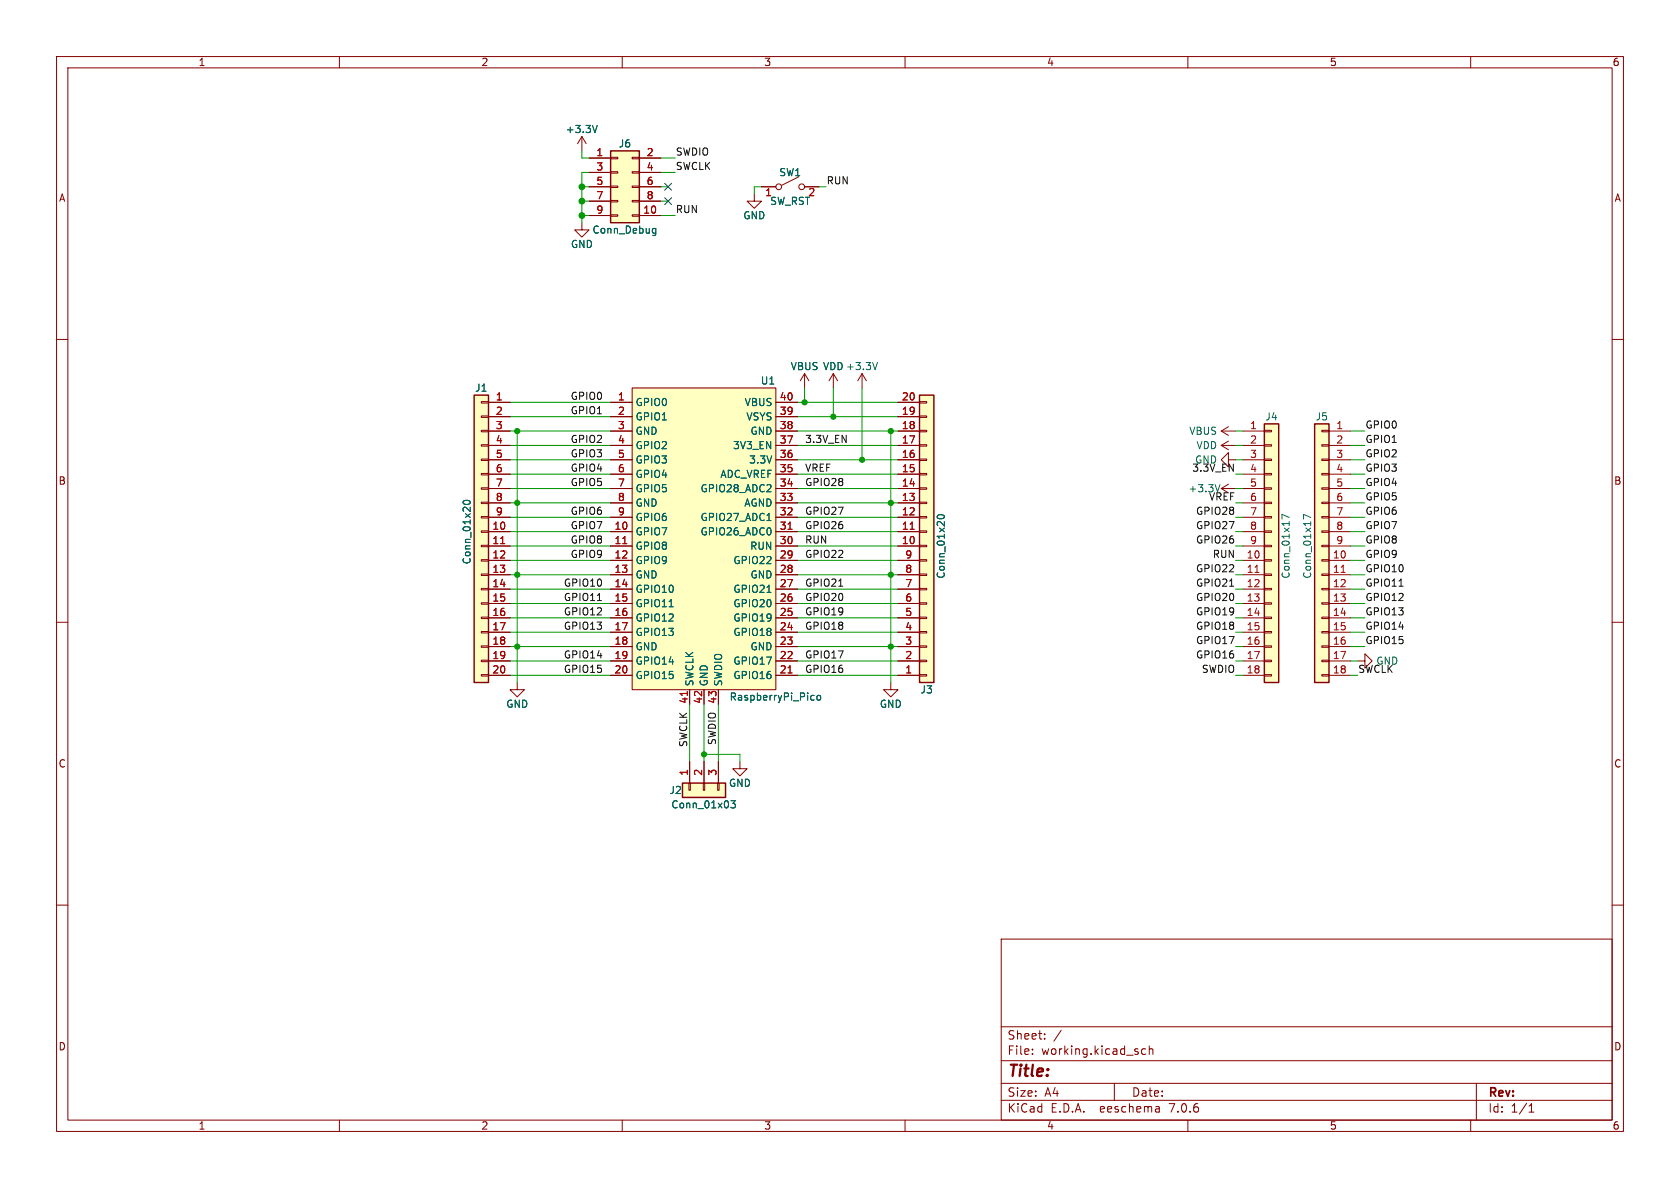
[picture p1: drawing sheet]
<svg xmlns="http://www.w3.org/2000/svg" width="297mm" height="210mm" viewBox="0 0 297 210" stroke-linecap="round" stroke-linejoin="round" font-family="sans-serif">
<g fill="none" stroke="#840000" stroke-width=".18">
<path d="M10 10h277v190h-277zM12 12h273v186h-273zM60 10v2M110 10v2M160 10v2M210 10v2M260 10v2M102.9 39.4v1.2h1.2l-1.2 1.3-1.3-1.3h1.3M102.9 24.1l-.8 1.3M102.9 24.1v2.6M102.9 24.1l.7 1.3M104.1 27.9h3.8"/>
<path d="M104.1 38.1h3.8M104.1 30.5h3.8M104.1 33h3.8M104.1 35.6h3.8M107.9 38h1.3v.2h-1.3zM107.9 35.4h1.3v.3h-1.3zM107.9 32.9h1.3v.2h-1.3zM107.9 30.4h1.3v.2h-1.3zM107.9 27.8h1.3v.3h-1.3zM111.8 38h1.2v.2h-1.2zM111.8 35.4h1.2v.3h-1.2zM111.8 32.9h1.2v.2h-1.2z"/>
<path d="M111.8 30.4h1.2v.2h-1.2zM111.8 27.8h1.2v.3h-1.2zM113 27.9h3.8M113 38.1h3.8M113 30.5h3.8M113 33h3.8M113 35.6h3.8M133.3 34.3v1.3h1.3l-1.3 1.2-1.2-1.2h1.2M134.6 33h2.6M141.2 31.2l-3 1.6M142.2 33h2.6M10 60h2"/>
<path d="M285 60h2M85.1 78.6h1.3v.3h-1.3zM85.1 76.1h1.3v.2h-1.3zM85.1 73.5h1.3v.3h-1.3zM85.1 71h1.3v.2h-1.3zM86.4 71.1h3.8M86.4 73.7h3.8M86.4 76.2h3.8M86.4 78.7h3.8M107.9 71.1h3.9M107.9 73.7h3.9M107.9 76.2h3.9"/>
<path d="M107.9 78.7h3.9M111.8 68.6h25.4v53.3h-25.4zM137.2 71.1h3.8M137.2 73.7h3.8M137.2 76.2h3.8M137.2 78.7h3.8M142.2 66l-.7 1.3M142.2 66v2.6M142.2 66l.8 1.3M147.3 66l-.7 1.3M147.3 66v2.6M147.3 66l.8 1.3"/>
<path d="M152.4 66l-.8 1.3M152.4 66v2.6M152.4 66l.8 1.3M158.7 71.1h3.9M158.7 73.7h3.9M158.7 76.2h3.9M158.7 78.7h3.9M162.6 71h1.2v.2h-1.2zM162.6 73.5h1.2v.3h-1.2zM162.6 76.1h1.2v.2h-1.2zM162.6 78.6h1.2v.3h-1.2zM215.9 76.2h2.5"/>
<path d="M215.9 78.7h2.5M215.9 76.2l1.3 .8M215.9 78.7l1.3 .8M217.2 75.4l-1.3 .8M217.2 78l-1.3 .7M219.7 76.2h3.8M219.7 78.7h3.8M223.5 78.6h1.3v.3h-1.3zM223.5 76.1h1.3v.2h-1.3zM233.7 78.6h1.2v.3h-1.2zM233.7 76.1h1.2v.2h-1.2zM234.9 76.2h3.9"/>
<path d="M234.9 78.7h3.9M85.1 98.9h1.3v.3h-1.3zM85.1 96.4h1.3v.2h-1.3zM85.1 93.9h1.3v.2h-1.3zM85.1 91.3h1.3v.3h-1.3zM85.1 88.8h1.3v.2h-1.3zM85.1 86.2h1.3v.3h-1.3zM85.1 83.7h1.3v.2h-1.3zM85.1 81.2h1.3v.2h-1.3zM86.4 94h3.8M86.4 96.5h3.8M86.4 99.1h3.8"/>
<path d="M86.4 91.4h3.8M86.4 88.9h3.8M86.4 86.4h3.8M86.4 83.8h3.8M86.4 81.3h3.8M107.9 94h3.9M107.9 96.5h3.9M107.9 99.1h3.9M107.9 91.4h3.9M107.9 88.9h3.9M107.9 86.4h3.9M107.9 83.8h3.9"/>
<path d="M107.9 81.3h3.9M137.2 94h3.8M137.2 96.5h3.8M137.2 99.1h3.8M137.2 91.4h3.8M137.2 88.9h3.8M137.2 86.4h3.8M137.2 83.8h3.8M137.2 81.3h3.8M158.7 94h3.9M158.7 96.5h3.9M158.7 99.1h3.9"/>
<path d="M158.7 91.4h3.9M158.7 88.9h3.9M158.7 86.4h3.9M158.7 83.8h3.9M158.7 81.3h3.9M162.6 81.2h1.2v.2h-1.2zM162.6 83.7h1.2v.2h-1.2zM162.6 86.2h1.2v.3h-1.2zM162.6 88.8h1.2v.2h-1.2zM162.6 91.3h1.2v.3h-1.2zM162.6 93.9h1.2v.2h-1.2zM162.6 96.4h1.2v.2h-1.2z"/>
<path d="M162.6 98.9h1.2v.3h-1.2zM215.9 86.4h2.5M215.9 86.4l1.3 .7M217.2 81.3v-1.3l-1.3 1.3 1.3 1.3v-1.3h1.2M217.2 85.6l-1.3 .8M219.7 94h3.8M219.7 96.5h3.8M219.7 99.1h3.8M219.7 91.4h3.8M219.7 88.9h3.8M219.7 86.4h3.8M219.7 83.8h3.8"/>
<path d="M219.7 81.3h3.8M223.5 98.9h1.3v.3h-1.3zM223.5 96.4h1.3v.2h-1.3zM223.5 93.9h1.3v.2h-1.3zM223.5 91.3h1.3v.3h-1.3zM223.5 88.8h1.3v.2h-1.3zM223.5 86.2h1.3v.3h-1.3zM223.5 83.7h1.3v.2h-1.3zM223.5 81.2h1.3v.2h-1.3zM233.7 98.9h1.2v.3h-1.2zM233.7 96.4h1.2v.2h-1.2zM233.7 93.9h1.2v.2h-1.2z"/>
<path d="M233.7 91.3h1.2v.3h-1.2zM233.7 88.8h1.2v.2h-1.2zM233.7 86.2h1.2v.3h-1.2zM233.7 83.7h1.2v.2h-1.2zM233.7 81.2h1.2v.2h-1.2zM234.9 94h3.9M234.9 96.5h3.9M234.9 99.1h3.9M234.9 91.4h3.9M234.9 88.9h3.9M234.9 86.4h3.9M234.9 83.8h3.9"/>
<path d="M234.9 81.3h3.9M10 110h2M85.1 119.3h1.3v.2h-1.3zM85.1 116.7h1.3v.3h-1.3zM85.1 114.2h1.3v.2h-1.3zM85.1 111.6h1.3v.3h-1.3zM85.1 109.1h1.3v.2h-1.3zM85.1 106.6h1.3v.2h-1.3zM85.1 104h1.3v.3h-1.3zM85.1 101.5h1.3v.2h-1.3zM86.4 101.6h3.8M86.4 104.1h3.8"/>
<path d="M86.4 106.7h3.8M86.4 109.2h3.8M86.4 111.8h3.8M86.4 114.3h3.8M86.4 116.8h3.8M86.4 119.4h3.8M107.9 101.6h3.9M107.9 104.1h3.9M107.9 106.7h3.9M107.9 109.2h3.9M107.9 111.8h3.9M107.9 114.3h3.9"/>
<path d="M107.9 116.8h3.9M107.9 119.4h3.9M137.2 101.6h3.8M137.2 104.1h3.8M137.2 106.7h3.8M137.2 109.2h3.8M137.2 111.8h3.8M137.2 114.3h3.8M137.2 116.8h3.8M137.2 119.4h3.8M158.7 101.6h3.9M158.7 104.1h3.9"/>
<path d="M158.7 106.7h3.9M158.7 109.2h3.9M158.7 111.8h3.9M158.7 114.3h3.9M158.7 116.8h3.9M158.7 119.4h3.9M162.6 101.5h1.2v.2h-1.2zM162.6 104h1.2v.3h-1.2zM162.6 106.6h1.2v.2h-1.2zM162.6 109.1h1.2v.2h-1.2zM162.6 111.6h1.2v.3h-1.2zM162.6 114.2h1.2v.2h-1.2z"/>
<path d="M162.6 116.7h1.2v.3h-1.2zM162.6 119.3h1.2v.2h-1.2zM219.7 101.6h3.8M219.7 104.1h3.8M219.7 106.7h3.8M219.7 109.2h3.8M219.7 111.8h3.8M219.7 114.3h3.8M219.7 116.8h3.8M219.7 119.4h3.8M223.5 119.3h1.3v.2h-1.3zM223.5 116.7h1.3v.3h-1.3z"/>
<path d="M223.5 114.2h1.3v.2h-1.3zM223.5 111.6h1.3v.3h-1.3zM223.5 109.1h1.3v.2h-1.3zM223.5 106.6h1.3v.2h-1.3zM223.5 104h1.3v.3h-1.3zM223.5 101.5h1.3v.2h-1.3zM233.7 119.3h1.2v.2h-1.2zM233.7 116.7h1.2v.3h-1.2zM233.7 114.2h1.2v.2h-1.2zM233.7 111.6h1.2v.3h-1.2zM233.7 109.1h1.2v.2h-1.2zM233.7 106.6h1.2v.2h-1.2z"/>
<path d="M233.7 104h1.2v.3h-1.2zM233.7 101.5h1.2v.2h-1.2zM234.9 101.6h3.9M234.9 104.1h3.9M234.9 106.7h3.9M234.9 109.2h3.9M234.9 111.8h3.9M234.9 114.3h3.9M234.9 116.8h3.9M234.9 119.4h3.9M240 116.8h1.3v-1.2l1.3 1.2-1.3 1.3v-1.3M285 110h2"/>
<path d="M91.4 120.7v1.2h1.3l-1.3 1.3-1.2-1.3h1.2M121.8 138.4h.2v1.3h-.2zM121.9 121.9v2.6M121.9 134.6v3.8M124.3 138.4h.3v1.3h-.3zM124.5 121.9v2.6M124.5 134.6v3.8M126.9 138.4h.2v1.3h-.2zM127 121.9v2.6M127 134.6v3.8M130.8 134.6v1.3h1.3l-1.3 1.3-1.3-1.3h1.3M157.5 120.7v1.2h1.2l-1.2 1.3-1.3-1.3h1.3"/>
<path d="M10 160h2M285 160h2M177 166h108v32h-108zM60 198v2M110 198v2M160 198v2M177 194.5h108M177 191.5h108M177 187.5h108M177 181.5h108M182.5 186.3v.1M182.5 185.5v.1"/>
<path d="M184.7 183.6v.1M184.7 182.8v.1M187.6 182.1l-1.3 2M197 191.5v3M202.5 185.5l-.4-.1-.3 .3v.4l.2 .2h.5M203.2 185.5l.2-.1 .3 .1 .1 .9M203.2 184.9v1.5M204.9 195.7l.1 .9M205 196.5l-.2 .1M205 196h-.2M210 198v2M260 198v2"/>
<path d="M261 191.5v6.5M270.3 196.6h.9M270.3 195.5l.4-.4v1.5"/>
<circle cx="137.7" cy="33" r=".51"/>
<circle cx="141.7" cy="33" r=".51"/>
</g>
<g fill="#ffffc2" stroke="#ffffc2" stroke-width=".18">
<path d="M111.8 68.6h25.4v53.3h-25.4z"/>
<path d="M162.6 69.9h2.5v50.8h-2.5z"/>
<path d="M120.6 138.4h7.7v2.6h-7.7z"/>
<path d="M83.8 69.9h2.6v50.8h-2.6z"/>
<path d="M223.5 74.9h2.6v45.8h-2.6z"/>
<path d="M232.4 74.9h2.5v45.8h-2.5z"/>
<path d="M107.9 26.7h5.1v12.7h-5.1z"/>
</g>
<path d="M88.5 96.1h.7M110.1 96.1h.7M139.3 93.6h.7M160.9 93.6h.7M139.3 119h.7M221.9 101.2h.7M237.1 101.2h.7M121.5 122.2v.7" fill="none" stroke="#a90000" stroke-width=".18"/>
<g fill="none" stroke="#006464" stroke-width=".18">
<path d="M105.6 22.2l-.4 1.2M115.6 40.4h.3M115.9 40.4v1l-.1 .2h-.3M115.9 41.2h-.3M155.1 64.1l-.4 1.2M81.9 88.6a.75 .75 0 0 1 1.2 .3 .72 .72 0 0 1-1.2-.2zM135.6 92h.7M165.7 91.2a.75 .75 0 0 1 1.2 .2 .72 .72 0 0 1-1.2-.1zM215.7 85.7l-.5 1.2M227.9 91.5l-1.3-.6v.9M231.7 91.5l-1.3-.6v.9M118.3 107.3h.7"/>
<path d="M135.6 104.7h.7M143.6 122.9l.3 .1M143.9 123.7l-.3 .1M144.5 123l.2-.1 .3 .1 .1 .5-.1 .2-.3 .1-.2-.2zM129.2 141.5h.8l-.4 .5 .3 .2v.5l-.1 .1-.6-.1"/>
</g>
<path d="M107.9 26.7h5.1v12.7h-5.1zM83.8 69.9h2.6v50.8h-2.6zM162.6 69.9h2.5v50.8h-2.5zM223.5 74.9h2.6v45.8h-2.6zM232.4 74.9h2.5v45.8h-2.5zM120.6 138.4h7.7v2.6h-7.7z" fill="none" stroke="#840000" stroke-width=".25"/>
<path d="M105.6 106.2h.7M148.3 103.6h.7M217.4 103.6h.7M247.3 103.6h.8" fill="none" stroke="#0f0f0f" stroke-width=".18"/>
<g fill="none" stroke="#009600" stroke-width=".18">
<path d="M102.9 26.7v1.2h1.2M102.9 33h1.2M102.9 38.1h1.2M102.9 35.6h1.2M104.1 30.5h-1.2v8.9M116.8 33h1.3M116.8 30.5h2.6M116.8 38.1h2.6M116.8 27.9h2.6M116.8 35.6h1.3M134.6 33h-1.3v1.3M144.8 33h1.2"/>
<path d="M90.2 76.2h17.7M90.2 71.1h17.7M90.2 73.7h17.7M90.2 78.7h17.7M91.4 76.2v44.5M141 76.2h17.7M141 71.1h17.7M141 73.7h17.7M141 78.7h17.7M142.2 68.6v2.5M147.3 68.6v5.1M152.4 68.6v12.7"/>
<path d="M157.5 76.2v44.5M218.4 76.2h1.3M218.4 78.7h1.3M238.8 76.2h2.5M238.8 78.7h2.5M90.2 88.9h17.7M90.2 96.5h17.7M90.2 91.4h17.7M90.2 81.3h17.7M90.2 99.1h17.7M90.2 94h17.7M90.2 86.4h17.7"/>
<path d="M90.2 83.8h17.7M141 88.9h17.7M141 96.5h17.7M141 91.4h17.7M141 81.3h17.7M141 99.1h17.7M141 94h17.7M141 86.4h17.7M141 83.8h17.7M218.4 88.9h1.3M218.4 96.5h1.3M218.4 91.4h1.3"/>
<path d="M218.4 81.3h1.3M218.4 99.1h1.3M218.4 94h1.3M218.4 86.4h1.3M218.4 83.8h1.3M238.8 88.9h2.5M238.8 96.5h2.5M238.8 91.4h2.5M238.8 81.3h2.5M238.8 99.1h2.5M238.8 94h2.5M238.8 86.4h2.5"/>
<path d="M238.8 83.8h2.5M90.2 114.3h17.7M90.2 109.2h17.7M90.2 116.8h17.7M90.2 106.7h17.7M90.2 111.8h17.7M90.2 101.6h17.7M90.2 104.1h17.7M90.2 119.4h17.7M141 114.3h17.7M141 109.2h17.7M141 116.8h17.7"/>
<path d="M141 106.7h17.7M141 111.8h17.7M141 101.6h17.7M141 104.1h17.7M141 119.4h17.7M218.4 114.3h1.3M218.4 109.2h1.3M218.4 116.8h1.3M218.4 106.7h1.3M218.4 111.8h1.3M218.4 101.6h1.3M218.4 104.1h1.3"/>
<path d="M218.4 119.4h1.3M238.8 114.3h2.5M238.8 109.2h2.5M238.8 116.8h1.2M238.8 106.7h2.5M238.8 111.8h2.5M238.8 101.6h2.5M238.8 104.1h2.5M238.8 119.4h1.2M121.9 124.5v10.1M124.5 124.5v10.1M124.5 133.4h6.3v1.2"/>
<path d="M127 124.5v10.1"/>
</g>
<path d="M117.5 35l1.2 1.2M117.5 32.4l1.2 1.2M118.7 35l-1.2 1.2M118.7 32.4l-1.2 1.2" fill="none" stroke="#000084" stroke-width=".18"/>
<g fill="#009600" stroke="#009600" stroke-width=".18">
<circle cx="157.5" cy="76.2" r=".46"/>
<circle cx="152.4" cy="81.3" r=".46"/>
<circle cx="124.5" cy="133.4" r=".46"/>
<circle cx="147.3" cy="73.7" r=".46"/>
<circle cx="157.5" cy="101.6" r=".46"/>
<circle cx="157.5" cy="114.3" r=".46"/>
<circle cx="157.5" cy="88.9" r=".46"/>
<circle cx="102.9" cy="33" r=".51"/>
<circle cx="91.4" cy="76.2" r=".46"/>
<circle cx="102.9" cy="35.6" r=".51"/>
<circle cx="102.9" cy="38.1" r=".51"/>
<circle cx="91.4" cy="88.9" r=".46"/>
<circle cx="91.4" cy="114.3" r=".46"/>
<circle cx="91.4" cy="101.6" r=".46"/>
<circle cx="142.2" cy="71.1" r=".46"/>
</g>
<text font-size="2.8" fill="#840000" x="178" y="190.9">Title:</text>
<g font-size="2.1" fill="#840000">
<text x="178" y="184">Sheet:</text>
<text x="178" y="186.7">File:</text>
<text x="184.1" y="186.7">working.kicad_sch</text>
<text x="178" y="196.9">KiCad</text>
<text x="178" y="194.1">Size:</text>
<text x="184.7" y="194.1">A4</text>
<text x="185.7" y="196.9">E.D.A.</text>
<text x="194.6" y="196.9">eeschema</text>
<text x="200" y="194.1">Date:</text>
<text x="207" y="196.9">7.0.6</text>
<text x="263" y="194.3">Rev:</text>
<text x="263" y="196.9">Id:</text>
<text x="267.1" y="196.9">1/1</text>
</g>
<g font-size="1.8" fill="#840000">
<text x="35" y="11.9">1</text>
<text x="85" y="11.9">2</text>
<text x="135" y="11.9">3</text>
<text x="185" y="11.9">4</text>
<text x="235" y="11.9">5</text>
<text x="285" y="11.9">6</text>
<text x="10.3" y="35.9">A</text>
<text x="285.3" y="35.9">A</text>
<text x="10.3" y="85.9">B</text>
<text x="285.3" y="85.9">B</text>
<text x="10.3" y="135.9">C</text>
<text x="285.3" y="135.9">C</text>
<text x="10.3" y="185.9">D</text>
<text x="285.3" y="185.9">D</text>
<text x="35" y="199.9">1</text>
<text x="85" y="199.9">2</text>
<text x="135" y="199.9">3</text>
<text x="185" y="199.9">4</text>
<text x="235" y="199.9">5</text>
<text x="285" y="199.9">6</text>
</g>
<g font-size="1.8" fill="#006464">
<text x="99.9" y="23.7">+3.3V</text>
<text x="109.3" y="26.3">J6</text>
<text x="137.7" y="31.3">SW1</text>
<text x="104.6" y="41.5">Conn_Debug</text>
<text x="131.3" y="39">GND</text>
<text x="136.1" y="36.4">SW_RST</text>
<text x="100.8" y="44">GND</text>
<text x="139.7" y="65.6">VBUS VDD +3.3V</text>
<text x="139.7" y="65.6">VBUS VDD</text>
<text x="83.9" y="69.4">J1</text>
<text x="112.3" y="72">GPIO0</text>
<text x="131.6" y="72">VBUS</text>
<text x="134.4" y="68.2">U1</text>
<text x="112.3" y="74.5">GPIO1</text>
<text x="112.3" y="77.1">GND</text>
<text x="131.9" y="74.5">VSYS</text>
<text x="132.6" y="77.1">GND</text>
<text x="210.2" y="77.1">VBUS</text>
<text x="223.6" y="74.5">J4</text>
<text x="232.5" y="74.5">J5</text>
<text x="112.3" y="79.6">GPIO2</text>
<text x="112.3" y="82.1">GPIO3</text>
<text x="129.5" y="79.6">3V3_EN</text>
<text x="132.3" y="82.1">3.3V</text>
<text x="211.4" y="79.6">VDD</text>
<text x="112.3" y="84.7">GPIO4</text>
<text x="112.3" y="87.2">GPIO5</text>
<text x="112.3" y="89.8">GND</text>
<text x="123.7" y="87.2">GPIO28_ADC2</text>
<text x="127.3" y="84.7">ADC_VREF</text>
<text x="131.5" y="89.8">AGND</text>
<text x="210" y="87.2">+3.3V</text>
<text x="112.3" y="94.8">GPIO7</text>
<text x="112.3" y="92.3">GPIO6</text>
<text x="123.7" y="94.8">GPIO26_ADC0</text>
<text x="123.7" y="92.3">GPIO27_ADC1</text>
<text x="83.4" y="99.9" transform="rotate(-90 83.4 99.9)">Conn_01x20</text>
<text x="112.3" y="97.4">GPIO8</text>
<text x="112.3" y="99.9">GPIO9</text>
<text x="129.6" y="99.9">GPIO22</text>
<text x="132.5" y="97.4">RUN</text>
<text x="112.3" y="102.5">GND</text>
<text x="112.3" y="105">GPIO10</text>
<text x="112.3" y="107.5">GPIO11</text>
<text x="129.6" y="107.5">GPIO20</text>
<text x="129.6" y="105">GPIO21</text>
<text x="132.6" y="102.5">GND</text>
<text x="167.2" y="102.4" transform="rotate(-90 167.2 102.4)">Conn_01x20</text>
<text x="228.2" y="102.4" transform="rotate(-90 228.2 102.4)">Conn_01x17</text>
<text x="232" y="102.4" transform="rotate(-90 232 102.4)">Conn_01x17</text>
<text x="112.3" y="110.1">GPIO12</text>
<text x="112.3" y="112.6">GPIO13</text>
<text x="129.6" y="112.6">GPIO18</text>
<text x="129.6" y="110.1">GPIO19</text>
<text x="112.3" y="115.2">GND</text>
<text x="112.3" y="117.7">GPIO14</text>
<text x="129.6" y="117.7">GPIO17</text>
<text x="132.6" y="115.2">GND</text>
<text x="89.4" y="125.3">GND</text>
<text x="112.3" y="120.2">GPIO15</text>
<text x="122.8" y="121.4" transform="rotate(-90 122.8 121.4)">SWCLK</text>
<text x="125.3" y="121.4" transform="rotate(-90 125.3 121.4)">GND</text>
<text x="127.9" y="121.4" transform="rotate(-90 127.9 121.4)">SWDIO</text>
<text x="128.9" y="124.1">RaspberryPi_Pico</text>
<text x="129.6" y="120.2">GPIO16</text>
<text x="155.4" y="125.3">GND</text>
<text x="162.6" y="122.8">J3</text>
<text x="118.3" y="140.6">J2</text>
<text x="118.6" y="143.1">Conn_01x03</text>
<text x="128.8" y="139.3">GND</text>
</g>
<g font-size="1.8" fill="#a90000">
<text x="105.3" y="27.7">1</text>
<text x="114.2" y="27.7">2</text>
<text x="105.3" y="30.2">3</text>
<text x="105.3" y="32.8">5</text>
<text x="105.3" y="35.3">7</text>
<text x="114.2" y="30.2">4</text>
<text x="114.2" y="32.8">6</text>
<text x="114.2" y="35.3">8</text>
<text x="135.2" y="35">1</text>
<text x="142.8" y="35">2</text>
<text x="105.3" y="37.8">9</text>
<text x="113.6" y="37.8">10</text>
<text x="87.6" y="70.9">1</text>
<text x="109.1" y="70.9">1</text>
<text x="137.8" y="70.9">40</text>
<text x="159.3" y="70.9">20</text>
<text x="87.6" y="73.4">2</text>
<text x="87.6" y="75.9">3</text>
<text x="109.1" y="73.4">2</text>
<text x="109.1" y="75.9">3</text>
<text x="137.8" y="75.9">38</text>
<text x="137.8" y="73.4">39</text>
<text x="159.3" y="75.9">18</text>
<text x="159.3" y="73.4">19</text>
<text x="220.9" y="75.9">1</text>
<text x="236.1" y="75.9">1</text>
<text x="87.6" y="78.5">4</text>
<text x="87.6" y="81">5</text>
<text x="87.6" y="83.6">6</text>
<text x="109.1" y="78.5">4</text>
<text x="109.1" y="81">5</text>
<text x="109.1" y="83.6">6</text>
<text x="137.8" y="83.6">35</text>
<text x="137.8" y="81">36</text>
<text x="137.8" y="78.5">37</text>
<text x="159.3" y="83.6">15</text>
<text x="159.3" y="81">16</text>
<text x="159.3" y="78.5">17</text>
<text x="220.9" y="78.5">2</text>
<text x="220.9" y="81">3</text>
<text x="220.9" y="83.6">4</text>
<text x="236.1" y="78.5">2</text>
<text x="236.1" y="81">3</text>
<text x="236.1" y="83.6">4</text>
<text x="87.6" y="86.1">7</text>
<text x="87.6" y="88.6">8</text>
<text x="109.1" y="86.1">7</text>
<text x="109.1" y="88.6">8</text>
<text x="137.8" y="88.6">33</text>
<text x="137.8" y="86.1">34</text>
<text x="159.3" y="88.6">13</text>
<text x="159.3" y="86.1">14</text>
<text x="220.9" y="86.1">5</text>
<text x="220.9" y="88.6">6</text>
<text x="236.1" y="86.1">5</text>
<text x="236.1" y="88.6">6</text>
<text x="87" y="93.7">10</text>
<text x="87.6" y="91.2">9</text>
<text x="108.5" y="93.7">10</text>
<text x="109.1" y="91.2">9</text>
<text x="137.8" y="93.7">31</text>
<text x="137.8" y="91.2">32</text>
<text x="159.3" y="93.7">11</text>
<text x="159.3" y="91.2">12</text>
<text x="220.9" y="91.2">7</text>
<text x="220.9" y="93.7">8</text>
<text x="236.1" y="91.2">7</text>
<text x="236.1" y="93.7">8</text>
<text x="87" y="96.3">11</text>
<text x="87" y="98.8">12</text>
<text x="87" y="101.3">13</text>
<text x="108.5" y="96.3">11</text>
<text x="108.5" y="98.8">12</text>
<text x="108.5" y="101.3">13</text>
<text x="137.8" y="101.3">28</text>
<text x="137.8" y="98.8">29</text>
<text x="137.8" y="96.3">30</text>
<text x="159.3" y="96.3">10</text>
<text x="159.9" y="101.3">8</text>
<text x="159.9" y="98.8">9</text>
<text x="220.3" y="98.8">10</text>
<text x="220.3" y="101.3">11</text>
<text x="220.9" y="96.3">9</text>
<text x="235.5" y="98.8">10</text>
<text x="235.5" y="101.3">11</text>
<text x="236.1" y="96.3">9</text>
<text x="87" y="103.9">14</text>
<text x="87" y="106.4">15</text>
<text x="108.5" y="103.9">14</text>
<text x="108.5" y="106.4">15</text>
<text x="137.8" y="106.4">26</text>
<text x="137.8" y="103.9">27</text>
<text x="159.9" y="106.4">6</text>
<text x="159.9" y="103.9">7</text>
<text x="220.3" y="103.9">12</text>
<text x="220.3" y="106.4">13</text>
<text x="235.5" y="103.9">12</text>
<text x="235.5" y="106.4">13</text>
<text x="87" y="109">16</text>
<text x="87" y="111.5">17</text>
<text x="108.5" y="109">16</text>
<text x="108.5" y="111.5">17</text>
<text x="137.8" y="111.5">24</text>
<text x="137.8" y="109">25</text>
<text x="159.9" y="111.5">4</text>
<text x="159.9" y="109">5</text>
<text x="220.3" y="109">14</text>
<text x="220.3" y="111.5">15</text>
<text x="235.5" y="109">14</text>
<text x="235.5" y="111.5">15</text>
<text x="87" y="114">18</text>
<text x="87" y="116.6">19</text>
<text x="87" y="119.1">20</text>
<text x="108.5" y="114">18</text>
<text x="108.5" y="116.6">19</text>
<text x="108.5" y="119.1">20</text>
<text x="137.8" y="119.1">21</text>
<text x="137.8" y="116.6">22</text>
<text x="137.8" y="114">23</text>
<text x="159.9" y="119.1">1</text>
<text x="159.9" y="116.6">2</text>
<text x="159.9" y="114">3</text>
<text x="220.3" y="114">16</text>
<text x="220.3" y="116.6">17</text>
<text x="220.3" y="119.1">18</text>
<text x="235.5" y="114">16</text>
<text x="235.5" y="116.6">17</text>
<text x="235.5" y="119.1">18</text>
<text x="121.7" y="124.5" transform="rotate(-90 121.7 124.5)">41</text>
<text x="124.2" y="124.5" transform="rotate(-90 124.2 124.5)">42</text>
<text x="126.7" y="124.5" transform="rotate(-90 126.7 124.5)">43</text>
<text x="121.7" y="137.2" transform="rotate(-90 121.7 137.2)">1</text>
<text x="124.2" y="137.2" transform="rotate(-90 124.2 137.2)">2</text>
<text x="126.7" y="137.2" transform="rotate(-90 126.7 137.2)">3</text>
</g>
<g font-size="1.8" fill="#0f0f0f">
<text x="119.4" y="27.6">SWDIO</text>
<text x="119.4" y="30.1">SWCLK</text>
<text x="146" y="32.7">RUN</text>
<text x="119.4" y="37.8">RUN</text>
<text x="100.8" y="70.8">GPIO0</text>
<text x="100.8" y="73.3">GPIO1</text>
<text x="241.3" y="75.9">GPIO0</text>
<text x="100.8" y="80.9">GPIO3</text>
<text x="100.8" y="83.5">GPIO4</text>
<text x="100.8" y="78.4">GPIO2</text>
<text x="142.2" y="83.5">VREF</text>
<text x="142.2" y="78.4">3.3V_EN</text>
<text x="210.7" y="83.5">3.3V_EN</text>
<text x="211.2" y="82.1">GND</text>
<text x="241.3" y="83.5">GPIO3</text>
<text x="241.3" y="78.4">GPIO1</text>
<text x="241.3" y="80.9">GPIO2</text>
<text x="100.8" y="86">GPIO5</text>
<text x="142.2" y="86">GPIO28</text>
<text x="213.6" y="88.6">VREF</text>
<text x="241.3" y="88.6">GPIO5</text>
<text x="241.3" y="86">GPIO4</text>
<text x="100.8" y="91.1">GPIO6</text>
<text x="100.8" y="93.6">GPIO7</text>
<text x="142.2" y="91.1">GPIO27</text>
<text x="142.2" y="93.6">GPIO26</text>
<text x="211.3" y="93.6">GPIO27</text>
<text x="211.3" y="91.1">GPIO28</text>
<text x="241.3" y="91.1">GPIO6</text>
<text x="241.3" y="93.6">GPIO7</text>
<text x="100.8" y="96.2">GPIO8</text>
<text x="100.8" y="98.7">GPIO9</text>
<text x="142.2" y="96.2">RUN</text>
<text x="142.2" y="98.7">GPIO22</text>
<text x="211.3" y="96.2">GPIO26</text>
<text x="211.3" y="101.3">GPIO22</text>
<text x="214.3" y="98.7">RUN</text>
<text x="241.3" y="98.7">GPIO9</text>
<text x="241.3" y="96.2">GPIO8</text>
<text x="241.3" y="101.3">GPIO10</text>
<text x="99.6" y="106.3">GPIO11</text>
<text x="99.6" y="103.8">GPIO10</text>
<text x="142.2" y="103.8">GPIO21</text>
<text x="142.2" y="106.3">GPIO20</text>
<text x="211.3" y="106.3">GPIO20</text>
<text x="211.3" y="103.8">GPIO21</text>
<text x="241.3" y="103.8">GPIO11</text>
<text x="241.3" y="106.3">GPIO12</text>
<text x="99.6" y="108.9">GPIO12</text>
<text x="99.6" y="111.4">GPIO13</text>
<text x="142.2" y="108.9">GPIO19</text>
<text x="142.2" y="111.4">GPIO18</text>
<text x="211.3" y="111.4">GPIO18</text>
<text x="211.3" y="114">GPIO17</text>
<text x="211.3" y="108.9">GPIO19</text>
<text x="241.3" y="108.9">GPIO13</text>
<text x="241.3" y="111.4">GPIO14</text>
<text x="241.3" y="114">GPIO15</text>
<text x="99.6" y="116.5">GPIO14</text>
<text x="99.6" y="119">GPIO15</text>
<text x="142.2" y="119">GPIO16</text>
<text x="142.2" y="116.5">GPIO17</text>
<text x="211.3" y="116.5">GPIO16</text>
<text x="212.4" y="119">SWDIO</text>
<text x="240" y="119">SWCLK</text>
<text x="243.2" y="117.7">GND</text>
<text x="126.7" y="131.8" transform="rotate(-90 126.7 131.8)">SWDIO</text>
<text x="121.6" y="132.2" transform="rotate(-90 121.6 132.2)">SWCLK</text>
</g>
</svg>
